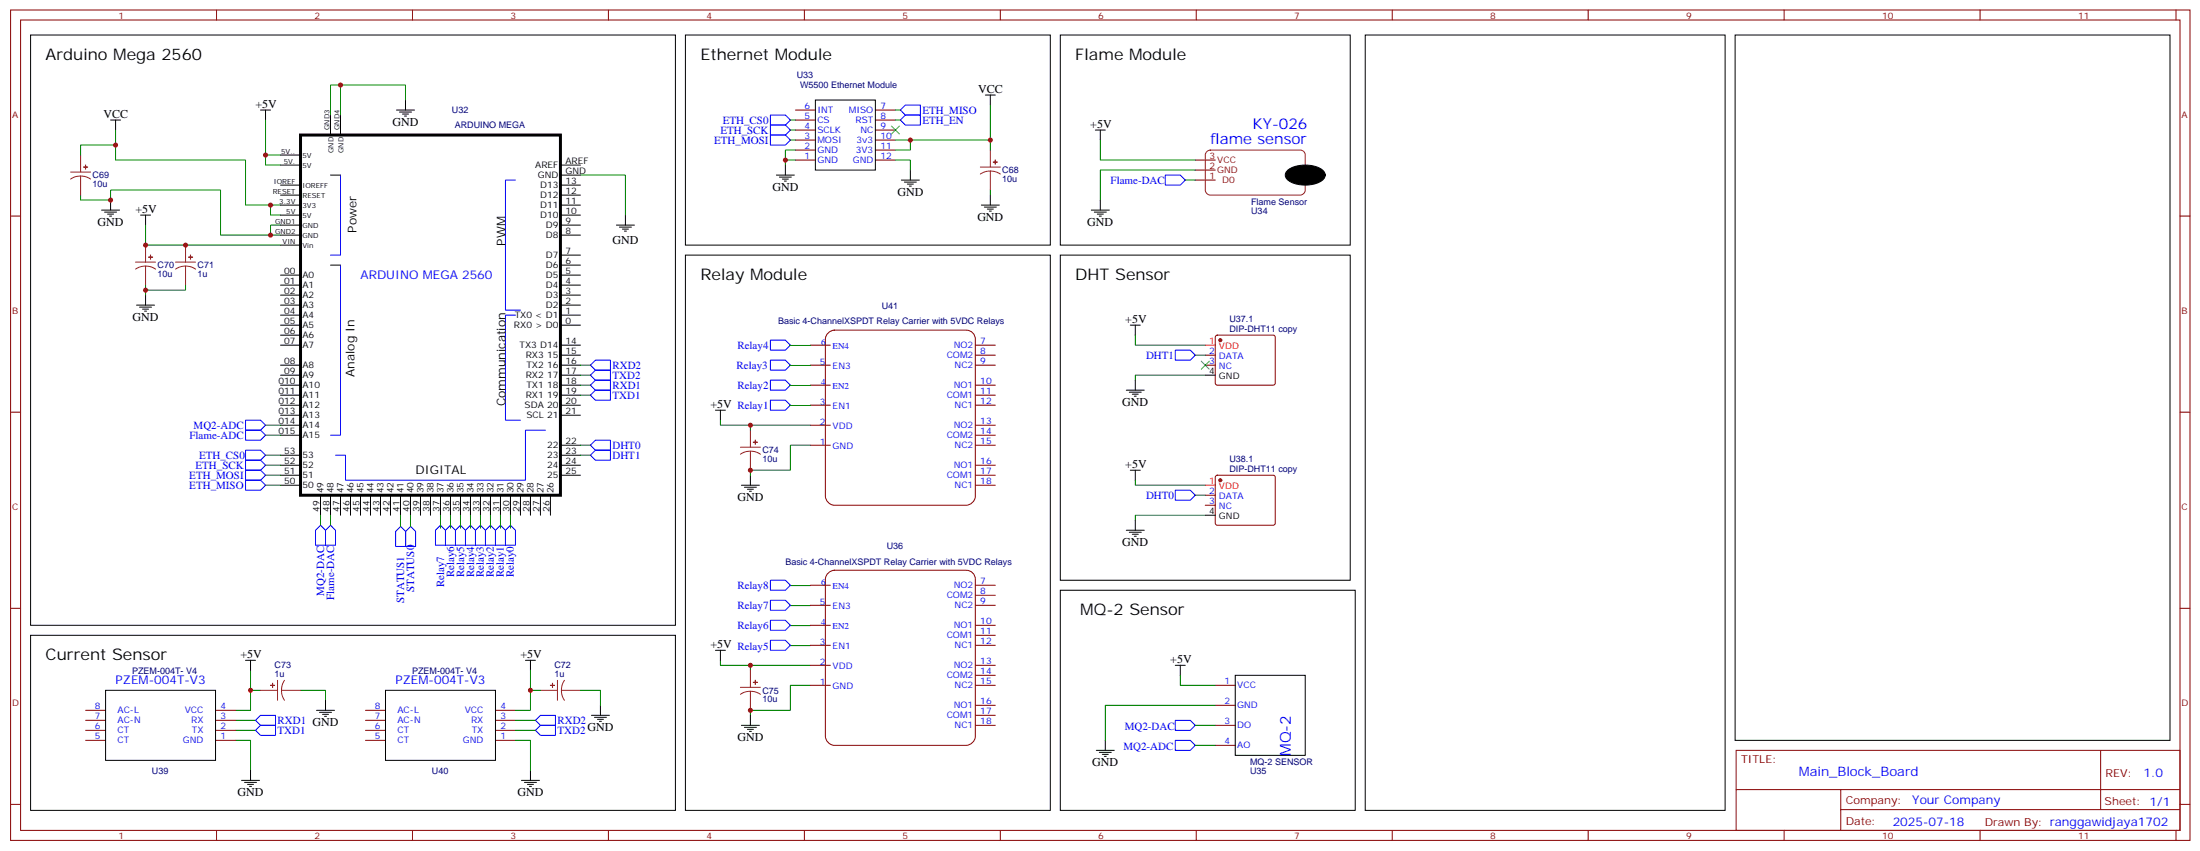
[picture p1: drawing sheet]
<svg xmlns="http://www.w3.org/2000/svg" width="776mm" height="300mm" viewBox="0 0 776 300" stroke-linecap="round" stroke-linejoin="round" font-family="sans-serif">
<g fill="none" stroke="#870000" stroke-width=".35">
<path d="M3.7 3.5h769.1v292.8h-769.1zM7.3 7.1h762v285.7h-762zM76.4 3.5v3.6M145.6 3.5v3.6M214.7 3.5v3.6M283.8 3.5v3.6M353 3.5v3.6M422.1 3.5v3.6M491.3 3.5v3.6M560.4 3.5v3.6M629.6 3.5v3.6M698.7 3.5v3.6"/>
<path d="M767.9 3.5v3.6M280.7 38.8h7M308.9 38.8h7M280.7 56.4h7M280.7 52.9h7M280.7 49.4h7M280.7 45.9h7M280.7 42.3h7M308.9 56.4h7M308.9 52.9h7M308.9 49.4h7M308.9 45.9h7"/>
<path d="M308.9 42.3h7M421.8 56.4h7M421.8 60h7M3.7 76.2h3.6M421.8 63.5h7M769.3 76.2h3.5M429.1 118.4l.4-.2h19.8l.5 .2 .2 .5v16.2l-.2 .5-.5 .2h-19.8l-.5-.2-.2-.5v-16.2zM425.3 125.2h3.5M425.3 128.8h3.5M3.7 145.3h3.6M769.3 145.3h3.5M425.3 174.6h3.5"/>
<path d="M425.3 178.2h3.5M429.1 167.8l.4-.2h19.8l.5 .2 .2 .5v16.2l-.2 .5-.5 .2h-19.8l-.5-.2-.2-.5v-16.2zM3.7 214.5h3.6M769.3 214.5h3.5M30.2 250.5h7.1M30.2 254h7.1M30.2 257.5h7.1M76.1 250.5h7M76.1 254h7M76.1 257.5h7M129 250.5h7M129 254h7"/>
<path d="M129 257.5h7M174.8 250.5h7.1M174.8 254h7.1M174.8 257.5h7.1M428.8 241.7h7.1M428.8 248.7h7.1M428.8 255.8h7.1M30.2 261.1h7.1M76.1 261.1h7M129 261.1h7M174.8 261.1h7.1M428.8 262.8h7.1"/>
<path d="M612.6 264.6h156.7v28.2h-156.7zM612.7 278.4h156.4M649.5 278.4v14.1M741.3 264.6v20.9M3.7 283.6h3.6M76.4 292.8v3.5M145.6 292.8v3.5M214.7 292.8v3.5M283.8 292.8v3.5M353 292.8v3.5M422.1 292.8v3.5M491.3 292.8v3.5"/>
<path d="M560.4 292.8v3.5M629.6 292.8v3.5M649.5 285.5h119.6M698.7 292.8v3.5M767.9 292.8v3.5M769.3 283.6h3.5"/>
</g>
<g fill="none" stroke="#000" stroke-width=".35">
<path d="M10.8 12.3h227.5v208.2h-227.5zM241.9 12.3h128.7v74.1h-128.7zM91.9 38.8h3.6M93.7 38.8v3.5M139.9 38.8h6.4M141 39.5h4.2M143.1 35.3v3.5M287.7 35.3h21.2v24.7h-21.2zM347.7 33.5h3.5M349.5 33.5v3.5M39 42.3h3.5M40.8 42.3v3.6"/>
<path d="M99 58.2h7M99 54.7h7M116.6 40.6v7M120.2 40.6v7M142 40.2h2.1M142.7 40.9h.7M197.8 58.2h7M277.1 58.2v3.5M321.2 60v3.5M35.8 74.1h6.4M36.9 74.8h4.2M38 75.5h2.1"/>
<path d="M38.7 76.2h.7M39 70.6v3.5M49.6 75.8h3.5M51.4 75.8v3.6M99 79.4h7M99 75.8h7M99 72.3h7M99 68.8h7M99 65.3h7M116.6 61.7h3.6M197.8 79.4h7M197.8 75.8h7"/>
<path d="M197.8 72.3h7M197.8 68.8h7M197.8 65.3h7M197.8 61.7h7M217.5 79.4h6.4M220.7 75.8v3.6M274 61.7h6.3M275 62.4h4.3M276.1 63.1h2.1M276.8 63.9h.7M318.1 63.5h6.3M319.1 64.2h4.3"/>
<path d="M320.2 64.9h2.1M320.9 65.6h.7M346.3 72.3h6.3M347.3 73h4.3M348.4 73.7h2.1M349.1 74.4h.7M349.5 68.8v3.5M99 97h7M99 82.9h7M99 86.4h7M116.6 93.5h3.6M197.8 97h7"/>
<path d="M197.8 90h7M197.8 82.9h7M197.8 93.5h7M218.6 80.1h4.2M219.6 80.8h2.2M220.3 81.5h.8M48.2 107.6h6.3M49.2 108.3h4.3M50.3 109h2.1M51 109.7h.7M51.4 104.1v3.5M99 100.5h7"/>
<path d="M99 104.1h7M99 107.6h7M99 111.1h7M99 114.7h7M99 118.2h7M197.8 100.5h7M197.8 104.1h7M197.8 107.6h7M197.8 111.1h7M197.8 114.7h7M99 121.7h7M99 128.8h7"/>
<path d="M99 132.3h7M99 135.8h7M99 139.3h7M197.8 121.7h7M197.8 128.8h7M197.8 132.3h7M197.8 135.8h7M197.8 139.3h7M197.8 125.2h7M425.3 132.3h3.5M99 142.9h7M99 146.4h7"/>
<path d="M99 149.9h7M99 153.5h7M197.8 142.9h7M197.8 146.4h7M197.8 157h7M99 164h7M99 160.5h7M99 167.6h7M99 171.1h7M113.1 174.6v7.1M116.6 174.6v7.1M120.2 174.6v7.1"/>
<path d="M123.7 174.6v7.1M127.2 174.6v7.1M130.7 174.6v7.1M134.3 174.6v7.1M137.8 174.6v7.1M141.3 174.6v7.1M144.9 174.6v7.1M148.4 174.6v7.1M151.9 174.6v7.1M155.4 174.6v7.1M159 174.6v7.1M162.5 174.6v7.1"/>
<path d="M166 174.6v7.1M169.5 174.6v7.1M173.1 174.6v7.1M176.6 174.6v7.1M180.1 174.6v7.1M183.7 174.6v7.1M187.2 174.6v7.1M190.7 174.6v7.1M194.2 174.6v7.1M197.8 164h7M197.8 160.5h7M197.8 167.6h7"/>
<path d="M425.3 181.7h3.5M86.6 232.8h3.6M88.4 232.8v3.6M185.4 232.8h3.5M187.2 232.8v3.6M435.9 238.1h24.7v28.2h-24.7zM37.3 243.4h38.8v24.7h-38.8zM111.7 250.5h6.3M112.7 251.2h4.3M113.8 251.9h2.1M114.5 252.6h.7M114.9 246.9v3.6"/>
<path d="M136 243.4h38.8v24.7h-38.8zM208.7 252.2h6.4M209.8 252.9h4.2M210.8 253.6h2.1M211.5 254.4h.7M211.9 248.7v3.5M85.2 275.2h6.4M86.3 275.9h4.2M87.3 276.6h2.2M88.1 277.3h.7M88.4 271.6v3.6M184 275.2h6.4"/>
<path d="M185.1 275.9h4.2M186.1 276.6h2.1M186.8 277.3h.7M187.2 271.6v3.6"/>
</g>
<path d="M106 47.6h91.8v127h-91.8z" fill="none" stroke="#000" stroke-width="1.1"/>
<g fill="none" stroke="#00f" stroke-width=".35">
<path d="M317.7 38.8l1.8-1.8h5.3v3.6h-5.3zM271.9 44.1h5.2l1.8 1.8-1.8 1.7h-5.2zM271.9 40.6h5.2l1.8 1.7-1.8 1.8h-5.2zM271.9 47.6h5.2l1.8 1.8-1.8 1.8h-5.2zM317.7 42.3l1.8-1.7h5.3v3.5h-5.3zM120.2 61.7v28.3h-3.6M181.9 63.5h-3.5v45.9h5.3M120.2 93.5v60h-3.6M181.9 111.1h-3.5v37.1h5.3M208.4 139.3l1.7-1.7h5.3v3.5h-5.3zM208.4 135.8l1.7-1.7h5.3v3.5h-5.3zM208.4 132.3l1.7-1.8h5.3v3.6h-5.3z"/>
<path d="M208.4 128.8l1.7-1.8h5.3v3.5h-5.3zM86.6 158.7h5.3l1.8 1.8-1.8 1.8h-5.3zM86.6 151.7h5.3l1.8 1.8-1.8 1.7h-5.3zM86.6 148.2h5.3l1.8 1.7-1.8 1.8h-5.3zM192.5 151.7h-7.1v17.6h-63.5v-8.8h-3.5M208.4 157l1.7-1.8h5.3v3.5h-5.3zM86.6 165.8h5.3l1.8 1.8-1.8 1.7h-5.3zM86.6 169.3h5.3l1.8 1.8-1.8 1.8h-5.3zM86.6 162.3h5.3l1.8 1.7-1.8 1.8h-5.3zM208.4 160.5l1.7-1.8h5.3v3.6h-5.3zM113.1 185.2l1.8 1.8v5.3h-3.6v-5.3zM116.6 185.2l1.8 1.8v5.3h-3.5v-5.3z"/>
<path d="M141.4 185.6l1.7 1.8v5.3h-3.5v-5.3zM144.9 185.6l1.8 1.8v5.3h-3.6v-5.3zM155.4 185.2l1.8 1.8v5.3h-3.5v-5.3zM159 185.2l1.7 1.8v5.3h-3.5v-5.3zM162.5 185.2l1.8 1.8v5.3h-3.6v-5.3zM166 185.2l1.8 1.8v5.3h-3.5v-5.3zM169.5 185.2l1.8 1.8v5.3h-3.5v-5.3zM173.1 185.2l1.7 1.8v5.3h-3.5v-5.3zM176.6 185.2l1.8 1.8v5.3h-3.6v-5.3zM180.1 185.2l1.8 1.8v5.3h-3.5v-5.3zM91.9 255.8h5.3v3.5h-5.3l-1.7-1.8zM91.9 252.2h5.3v3.6h-5.3l-1.7-1.8z"/>
<path d="M190.7 252.2h5.3v3.6h-5.3l-1.8-1.8zM190.7 255.8h5.3v3.5h-5.3l-1.8-1.8z"/>
</g>
<g fill="none" stroke="#008700" stroke-width=".35">
<path d="M120.2 30v10.6M143.1 35.3v-5.3h-26.5v10.6M315.9 38.8h1.8M349.5 37v12.4h-33.6M40.8 45.9v10.5h45.8v15.9h12.4M40.8 51.2h-12.4v3.5M93.7 42.3v15.9h5.3M93.7 54.7h5.3M277.1 56.4h3.6M278.9 42.3h1.8M278.9 45.9h1.8M278.9 49.4h1.8"/>
<path d="M280.7 52.9h-3.6v5.3M315.9 56.4h5.3v3.6M315.9 42.3h1.8M321.2 49.4v3.5h-5.3M349.5 49.4v3.5M28.4 68.8v1.8h10.6v-3.6h38.8v15.9h21.2M51.4 79.4v7h47.6M95.5 72.3v3.5h3.5M99 79.4h-3.5v3.5M204.8 61.7h15.9v14.1M349.5 67v1.8M51.4 100.5v3.6"/>
<path d="M65.5 100.5v1.8h-14.1M204.8 128.8h3.6M204.8 135.8h3.6M204.8 139.3h3.6M204.8 132.3h3.6M93.7 153.5h5.3M93.7 149.9h5.3M204.8 157h3.6M93.7 160.5h5.3M93.7 167.6h5.3M93.7 171.1h5.3M93.7 164h5.3"/>
<path d="M204.8 160.5h3.6M113.1 181.7v3.5M116.6 181.7v3.5M141.3 181.7l.1 3.9M144.9 181.7v3.9M155.4 181.7v4.5M159 181.7v4.5M162.5 181.7v4.5M166 181.7v4.5M169.5 181.7l.1 4.5M173.1 181.7v4.5M176.6 181.7v4.5"/>
<path d="M180.1 181.7v4.5M88.4 236.4v14.1h-5.3M187.2 236.4v14.1h-5.3M83.1 257.5h7.1M83.1 254h7.1M88.4 243.4h3.5M106 243.4h8.9v3.5M181.9 257.5h7M181.9 254h7M187.2 243.4h3.5M204.8 243.4h7.1v5.3M83.1 261.1h5.3v10.5"/>
<path d="M181.9 261.1h5.3v10.5"/>
</g>
<path d="M314.5 44.5l2.9 2.8M317.4 44.5l-2.9 2.8" fill="none" stroke="#3c3" stroke-width=".35"/>
<g fill="none" stroke="#8c2424" stroke-width=".35">
<path d="M28.4 54.7v6M345.9 58.9h7.1M349.5 52.9v6M425.9 53.4l1.2-.5 32.2 .1 1 .8 .3 .9-.1 12.8-.5 .8-1.2 .5-32.2-.1-.8-.5-.5-1.2v-12.3zM24.9 60.7h7.1M28.4 62.1l-1.8 .2-1.7 .8M28.4 62.1l1.9 .2 1.7 .8M28.4 62.1v6.7M349.5 60.3l-1.9 .3-1.7 .8M349.5 60.3l1.8 .3 1.7 .8M349.5 60.3v6.7M47.8 92.4h7.1"/>
<path d="M51.4 93.8l-1.9 .3-1.7 .8M51.4 93.8l1.8 .3 1.7 .8M51.4 86.4v6M51.4 93.8v6.7M61.9 92.4h7.1M65.5 93.8l-1.9 .3-1.7 .8M65.5 93.8l1.8 .3 1.7 .8M65.5 86.4v6M65.5 93.8v6.7M97.9 239.9v7M100.4 239.9l-.8 1.7-.3 1.8M196.7 239.9v7"/>
<path d="M199.2 239.9l-.8 1.7-.3 1.8M91.9 243.4h6M99.3 243.4l.3 1.9 .8 1.6M99.3 243.4h6.7M190.7 243.4h6M198.1 243.4l.3 1.9 .8 1.6M198.1 243.4h6.7"/>
</g>
<g fill="#8c2424" stroke="#8c2424" stroke-width=".35">
<path d="M350.5 57.2h1.4z"/>
<path d="M351.2 56.4v1.5z"/>
<path d="M29.5 58.9h1.4z"/>
<path d="M30.2 58.2v1.4z"/>
<path d="M52.4 90.7h1.4z"/>
<path d="M53.1 90v1.4z"/>
<path d="M66.5 90.7h1.4z"/>
<path d="M67.2 90v1.4z"/>
<path d="M194.9 240.9l.1 1.5z"/>
<path d="M194.2 241.7h1.5z"/>
<path d="M96.2 240.9v1.5z"/>
<path d="M95.5 241.7h1.4z"/>
</g>
<path d="M454.3 60.1a11.3 11.3 0 0 1 12.6 0 2.41 2.41 0 0 1 .6 2.5 2.41 2.41 0 0 1-1.9 1.6 11.6 11.6 0 0 1-11.3-.8 2.06 2.06 0 0 1 0-3.3z" fill="#000" stroke="#000" stroke-width=".35"/>
<g fill="#870000" stroke="#870000" stroke-width=".35">
<circle cx="430.6" cy="119.9" r=".53"/>
<circle cx="430.6" cy="169.3" r=".53"/>
</g>
<path d="M425.3 121.7h3.5M425.3 171.1h3.5" fill="none" stroke="#f00" stroke-width=".35"/>
<path d="M292.1 117.6a3.4 3.4 0 0 1 2.3-1.2h46.6a3.2 3.2 0 0 1 3.2 3.2v55.4a3.4 3.4 0 0 1-3.2 3.2h-46.6a3.4 3.4 0 0 1-3.1-3.2v-55.4l.1-.7z" fill="#fff" stroke="#870000" stroke-width=".35"/>
<g fill="none" stroke="#870000" stroke-width=".35">
<path d="M286 135.8h7M286 121.7h7M286 128.8h7M344.2 135.8h7M344.2 121.7h7M344.2 125.2h7M344.2 128.8h7M344.2 139.3h7M286 142.9h7M286 149.9h7M286 157h7M344.2 142.9h7"/>
<path d="M344.2 149.9h7M344.2 157h7M344.2 153.5h7M344.2 171.1h7M344.2 167.6h7M344.2 164h7"/>
</g>
<g fill="none" stroke="#000" stroke-width=".35">
<path d="M252.4 144.6h3.6M254.2 144.6v3.6M261.6 171.1h6.4M262.7 171.8h4.2M263.7 172.5h2.2M264.4 173.2h.7M264.8 167.6v3.5M252.4 229.3h3.6M254.2 229.3v3.5M261.6 255.8h6.4M262.7 256.5h4.2M263.7 257.2h2.2"/>
<path d="M264.4 257.9h.7M264.8 252.2v3.6"/>
</g>
<g fill="none" stroke="#008700" stroke-width=".35">
<path d="M286 135.8l-7.4 .1M286 128.8l-7.4 .1M286 121.7l-7.4 .1M254.2 148.2v1.7h31.8M264.8 149.9v1.8M286 157h-7.1v8.8h-14.1v1.8M286 142.9l-7.4 .1M286 206.4l-7.4 .1M286 213.4l-7.4 .1M254.2 232.8v1.8h31.8M264.8 234.6v1.8M286 220.5l-7.4 .1"/>
<path d="M286 227.5l-7.4 .1M286 241.7h-7.1v8.8h-14.1v1.7"/>
</g>
<path d="M261.3 157.7h7M264.8 159.1l-1.9 .2-1.6 .9M264.8 159.1l1.8 .2 1.7 .9M264.8 151.7v6M264.8 159.1v6.7M264.8 236.4v6M261.3 242.4h7M264.8 243.8l-1.9 .2-1.6 .8M264.8 243.8l1.8 .2 1.7 .8M264.8 243.8v6.7" fill="none" stroke="#8c2424" stroke-width=".35"/>
<g fill="#8c2424" stroke="#8c2424" stroke-width=".35">
<path d="M265.9 155.9l1.4 .1z"/>
<path d="M266.5 155.2l.1 1.4z"/>
<path d="M265.9 240.6h1.4z"/>
<path d="M266.5 239.9l.1 1.4z"/>
</g>
<path d="M271.9 119.9h5.2l1.8 1.8-1.8 1.8h-5.2zM271.9 134.1h5.2l1.8 1.7-1.8 1.8h-5.2zM271.9 127h5.2l1.8 1.8-1.8 1.7h-5.2zM271.9 141.1h5.2l1.8 1.8-1.8 1.7h-5.2zM271.9 204.6h5.2l1.8 1.8-1.8 1.7h-5.2zM271.9 211.7h5.2l1.8 1.7-1.8 1.8h-5.2zM271.9 218.7h5.2l1.8 1.8-1.8 1.7h-5.2zM271.9 225.8h5.2l1.8 1.7-1.8 1.8h-5.2z" fill="none" stroke="#00f" stroke-width=".35"/>
<path d="M292.1 202.3a3.4 3.4 0 0 1 2.3-1.2h46.6a3.2 3.2 0 0 1 3.2 3.2v55.3a3.4 3.4 0 0 1-3.2 3.2h-46.6a3.4 3.4 0 0 1-3.1-3.2v-55.3l.1-.8z" fill="#fff" stroke="#870000" stroke-width=".35"/>
<g fill="none" stroke="#870000" stroke-width=".35">
<path d="M286 206.4h7M286 213.4h7M344.2 206.4h7M344.2 209.9h7M344.2 213.4h7M286 220.5h7M286 227.5h7M286 234.6h7M344.2 220.5h7M344.2 227.5h7M344.2 234.6h7M344.2 238.1h7"/>
<path d="M344.2 224h7M286 241.7h7M344.2 241.7h7M344.2 255.8h7M344.2 252.2h7M344.2 248.7h7"/>
</g>
<path d="M411.2 61.7h5.3l1.8 1.8-1.8 1.8h-5.3zM414.7 123.5h5.3l1.8 1.7-1.8 1.8h-5.3zM414.7 172.9h5.3l1.8 1.7-1.8 1.8h-5.3zM414.7 254h5.3l1.8 1.8-1.8 1.7h-5.3zM414.7 261.1h5.3l1.8 1.7-1.8 1.8h-5.3z" fill="none" stroke="#00f" stroke-width=".35"/>
<g fill="none" stroke="#008700" stroke-width=".35">
<path d="M388.3 49.4v7h33.5M421.8 60h-33.5v10.6M418.3 63.5h3.5M400.6 118.2v3.5h24.7M421.8 125.2h3.5M425.3 132.3h-24.7v1.8M400.6 169.3v1.8h24.7M421.8 174.6h3.5M425.3 181.7h-24.7v1.7M416.5 238.1v3.6h12.3M421.8 255.8h7M428.8 248.7h-38.8v12.4"/>
<path d="M421.8 262.8h7"/>
</g>
<g fill="none" stroke="#000" stroke-width=".35">
<path d="M374.2 12.3h102.3v74.1h-102.3zM481.8 12.3h127v273.5h-127zM612.3 12.3h153.4v248.8h-153.4zM386.5 45.9h3.5M388.3 45.9v3.5M385.1 74.1h6.3M386.2 74.8h4.2M387.2 75.5h2.1M387.9 76.2h.7M388.3 70.6v3.5M241.9 90h128.7v195.8h-128.7zM374.2 90h102.3v114.6h-102.3z"/>
<path d="M398.9 114.7h3.5M400.6 114.7v3.5M397.4 137.6h6.4M398.5 138.3h4.2M399.6 139h2.1M400.3 139.7h.7M400.6 134.1v3.5M398.9 165.8h3.5M400.6 165.8v3.5M397.4 187h6.4M398.5 187.7h4.2M399.6 188.4h2.1"/>
<path d="M400.3 189.1h.7M400.6 183.4v3.6M374.2 208.1h104v77.6h-104zM10.8 224h227.5v61.7h-227.5zM414.7 234.6h3.6M416.5 234.6v3.5M386.9 264.6h6.3M387.9 265.3h4.2M389 266h2.1M389.7 266.7h.7M390 261.1v3.5"/>
</g>
<path d="M423.9 127.4l2.8 2.8M426.7 127.4l-2.8 2.8" fill="none" stroke="#3c3" stroke-width=".35"/>
<g fill="#c00">
<circle cx="277.1" cy="56.4" r=".88"/>
<circle cx="321.2" cy="49.4" r=".88"/>
<circle cx="349.5" cy="49.4" r=".88"/>
<circle cx="120.2" cy="30" r=".88"/>
<circle cx="40.8" cy="51.2" r=".88"/>
<circle cx="39" cy="70.6" r=".88"/>
<circle cx="95.5" cy="72.3" r=".88"/>
<circle cx="95.5" cy="82.9" r=".88"/>
<circle cx="65.5" cy="86.4" r=".88"/>
<circle cx="51.4" cy="86.4" r=".88"/>
<circle cx="51.4" cy="102.3" r=".88"/>
<circle cx="93.7" cy="54.7" r=".88"/>
<circle cx="187.2" cy="243.4" r=".88"/>
<circle cx="88.4" cy="243.4" r=".88"/>
<circle cx="264.8" cy="165.8" r=".88"/>
<circle cx="264.8" cy="149.9" r=".88"/>
<circle cx="264.8" cy="234.6" r=".88"/>
<circle cx="264.8" cy="250.5" r=".88"/>
</g>
<g font-size="5.6">
<text x="16.1" y="21.2">Arduino Mega 2560</text>
<text x="247.2" y="21.2">Ethernet Module</text>
<text x="379.4" y="21.2">Flame Module</text>
<text x="247.2" y="98.8">Relay Module</text>
<text x="379.4" y="98.8">DHT Sensor</text>
<text x="381.2" y="217">MQ-2 Sensor</text>
<text x="16.1" y="232.8">Current Sensor</text>
</g>
<g font-size="5.3" fill="#00f">
<text x="442" y="45.6">KY-026</text>
<text x="427.1" y="50.9">flame sensor</text>
<text x="455.5" y="266.6" transform="rotate(-90 455.5 266.6)">MQ-2</text>
</g>
<text font-size="4.6" fill="#00f" x="634.7" y="273.6">Main_Block_Board</text>
<g font-size="4.2">
<text x="345.2" y="32.8">VCC</text>
<text x="36.5" y="41.6">VCC</text>
<text x="90.2" y="38.1">+5V</text>
<text x="138.5" y="44.5">GND</text>
<text x="384.7" y="45.2">+5V</text>
<text x="272.6" y="67.4">GND</text>
<text x="316.7" y="69.1">GND</text>
<text x="47.8" y="75.1">+5V</text>
<text x="344.9" y="78">GND</text>
<text x="34.4" y="79.7">GND</text>
<text x="125.8" y="82" transform="rotate(-90 125.8 82)">Power</text>
<text x="383.7" y="79.7">GND</text>
<text x="178.3" y="86.6" transform="rotate(-90 178.3 86.6)">PWM</text>
<text x="216.1" y="86.1">GND</text>
<text x="46.8" y="113.2">GND</text>
<text x="397.1" y="113.9">+5V</text>
<text x="125.1" y="132.9" transform="rotate(-90 125.1 132.9)">Analog In</text>
<text x="178.3" y="143.2" transform="rotate(-90 178.3 143.2)">Communication</text>
<text x="250.7" y="143.9">+5V Relay1</text>
<text x="396" y="143.2">GND</text>
<text x="146.6" y="167.1">DIGITAL</text>
<text x="397.1" y="165.1">+5V</text>
<text x="260.2" y="176.7">GND</text>
<text x="396" y="192.6">GND</text>
<text x="84.9" y="232.1">+5V</text>
<text x="183.7" y="232.1">+5V</text>
<text x="250.7" y="228.6">+5V Relay5</text>
<text x="413" y="233.9">+5V</text>
<text x="260.2" y="261.4">GND</text>
<text x="385.4" y="270.2">GND</text>
<text x="83.8" y="280.8">GND</text>
<text x="182.6" y="280.8">GND</text>
</g>
<g font-size="4.2" fill="#00f">
<text x="127.2" y="98.3">ARDUINO MEGA 2560</text>
<text x="40.8" y="241.3">PZEM-004T-V3</text>
<text x="139.6" y="241.3">PZEM-004T-V3</text>
<text x="756.4" y="273.8">1.0</text>
<text x="674.8" y="283.4">Your Company</text>
<text x="667.9" y="291.2">2025-07-18</text>
</g>
<g font-size="3.9" fill="#00f">
<text x="325.5" y="40.1">ETH_MISO</text>
<text x="254.2" y="47.1">ETH_SCK</text>
<text x="255" y="43.6">ETH_CS0</text>
<text x="325.5" y="43.6">ETH_EN</text>
<text x="252" y="50.6">ETH_MOSI</text>
<text x="391.9" y="65.1">Flame-DAC</text>
<text x="260.2" y="123">Relay4</text>
<text x="216.1" y="130">RXD2</text>
<text x="259.9" y="130.1">Relay3</text>
<text x="404.4" y="126.5">DHT1</text>
<text x="216.1" y="137.1">RXD1</text>
<text x="216.1" y="133.6">TXD2</text>
<text x="260.2" y="137.1">Relay2</text>
<text x="216.1" y="140.6">TXD1</text>
<text x="66.8" y="154.7">Flame-ADC</text>
<text x="68.3" y="151.2">MQ2-ADC</text>
<text x="70.3" y="161.7">ETH_CS0</text>
<text x="216.1" y="158.3">DHT0</text>
<text x="216.1" y="161.8">DHT1</text>
<text x="69" y="165.3">ETH_SCK</text>
<text x="66.8" y="168.8">ETH_MOSI</text>
<text x="66.8" y="172.4">ETH_MISO</text>
<text x="404.4" y="175.9">DHT0</text>
<text x="160.2" y="203.6" transform="rotate(-90 160.2 203.6)">Relay6</text>
<text x="163.7" y="203.6" transform="rotate(-90 163.7 203.6)">Relay5</text>
<text x="167.3" y="203.6" transform="rotate(-90 167.3 203.6)">Relay4</text>
<text x="170.8" y="203.6" transform="rotate(-90 170.8 203.6)">Relay3</text>
<text x="174.3" y="203.6" transform="rotate(-90 174.3 203.6)">Relay2</text>
<text x="177.8" y="203.6" transform="rotate(-90 177.8 203.6)">Relay1</text>
<text x="181.4" y="203.6" transform="rotate(-90 181.4 203.6)">Relay0</text>
<text x="146.2" y="208.8" transform="rotate(-90 146.2 208.8)">STATUS0</text>
<text x="156.7" y="207.2" transform="rotate(-90 156.7 207.2)">Relay7</text>
<text x="260.2" y="207.6">Relay8</text>
<text x="114.4" y="210.1" transform="rotate(-90 114.4 210.1)">MQ2-DAC</text>
<text x="117.9" y="211.6" transform="rotate(-90 117.9 211.6)">Flame-DAC</text>
<text x="142.7" y="212.7" transform="rotate(-90 142.7 212.7)">STATUS1</text>
<text x="260.2" y="214.7">Relay7</text>
<text x="260.2" y="221.8">Relay6</text>
<text x="97.9" y="255.3">RXD1 GND</text>
<text x="196.7" y="255.3">RXD2</text>
<text x="396.9" y="257.3">MQ2-DAC</text>
<text x="97.9" y="258.8">TXD1</text>
<text x="196.7" y="258.8">TXD2GND</text>
<text x="396.4" y="264.4">MQ2-ADC</text>
</g>
<g font-size="3.9" fill="#800">
<text x="614.4" y="269.2">TITLE:</text>
<text x="743" y="273.8">REV:</text>
<text x="651.3" y="283.4">Company:</text>
<text x="742.7" y="284">Sheet: 1/1</text>
<text x="651.3" y="291">Date:</text>
<text x="700.3" y="291.1">Drawn By: ranggawidjaya1702</text>
</g>
<g font-size="3.2" fill="#800">
<text x="41.8" y="6.5">1</text>
<text x="111" y="6.5">2</text>
<text x="180.1" y="6.5">3</text>
<text x="249.3" y="6.5">4</text>
<text x="318.4" y="6.5">5</text>
<text x="387.6" y="6.5">6</text>
<text x="456.7" y="6.5">7</text>
<text x="525.9" y="6.5">8</text>
<text x="595" y="6.5">9</text>
<text x="664.1" y="6.5">10</text>
<text x="733.3" y="6.5">11</text>
<text x="4.3" y="41.6">A</text>
<text x="769.8" y="41.6">A</text>
<text x="426.8" y="56.1">3</text>
<text x="426.8" y="59.6">2</text>
<text x="429.5" y="57.5">VCC</text>
<text x="426.8" y="63.1">1</text>
<text x="429.5" y="61">GND</text>
<text x="431.3" y="64.6">D0</text>
<text x="4.3" y="110.8">B</text>
<text x="769.8" y="110.8">B</text>
<text x="4.3" y="179.9">C</text>
<text x="769.8" y="179.9">C</text>
<text x="4.3" y="249.1">D</text>
<text x="769.8" y="249.1">D</text>
<text x="41.8" y="295.8">1</text>
<text x="111" y="295.8">2</text>
<text x="180.1" y="295.8">3</text>
<text x="249.3" y="295.8">4</text>
<text x="318.4" y="295.8">5</text>
<text x="387.6" y="295.8">6</text>
<text x="456.7" y="295.8">7</text>
<text x="525.9" y="295.8">8</text>
<text x="595" y="295.8">9</text>
<text x="664.1" y="295.8">10</text>
<text x="733.3" y="295.8">11</text>
</g>
<g font-size="3.2" fill="#000080">
<text x="281.2" y="27.6">U33</text>
<text x="282.3" y="31.1">W5500 Ethernet Module</text>
<text x="159.5" y="40">U32</text>
<text x="160.5" y="45.2">ARDUINO MEGA</text>
<text x="32.7" y="62.9">C69</text>
<text x="353.7" y="64.3">10u</text>
<text x="353.7" y="61.1">C68</text>
<text x="32.7" y="66">10u</text>
<text x="441.5" y="72.3">Flame Sensor</text>
<text x="441.5" y="75.5">U34</text>
<text x="55.6" y="94.6">C70</text>
<text x="69.7" y="94.6">C71</text>
<text x="55.6" y="97.8">10u</text>
<text x="69.7" y="97.8">1u</text>
<text x="311.2" y="108.8">U41</text>
<text x="433.8" y="113.7">U37.1</text>
<text x="274.5" y="114.1">Basic 4-ChannelXSPDT Relay Carrier with 5VDC Relays</text>
<text x="433.8" y="116.9">DIP-DHT11 copy</text>
<text x="269" y="159.9">C74</text>
<text x="269" y="163">10u</text>
<text x="433.8" y="166.3">DIP-DHT11 copy</text>
<text x="433.8" y="163.1">U38.1</text>
<text x="312.9" y="193.5">U36</text>
<text x="277.1" y="199.3">Basic 4-ChannelXSPDT Relay Carrier with 5VDC Relays</text>
<text x="46.6" y="237.5">PZEM-004T- V4</text>
<text x="96.9" y="238.8">1u</text>
<text x="96.9" y="235.7">C73</text>
<text x="145.4" y="237.5">PZEM-004T- V4</text>
<text x="195.7" y="238.8">1u</text>
<text x="195.7" y="235.7">C72</text>
<text x="269" y="244.6">C75</text>
<text x="269" y="247.7">10u</text>
<text x="441.1" y="269.9">MQ-2 SENSOR</text>
<text x="53.6" y="272.8">U39</text>
<text x="152.4" y="272.8">U40</text>
<text x="441.1" y="273.1">U35</text>
</g>
<g font-size="3.2" fill="#00f">
<text x="283.9" y="42">5</text>
<text x="283.9" y="38.5">6</text>
<text x="288.4" y="39.9">INT</text>
<text x="299.5" y="39.9">MISO</text>
<text x="310.7" y="38.5">7</text>
<text x="310.7" y="42">8</text>
<text x="283.9" y="45.5">4</text>
<text x="288.4" y="46.9">SCLK</text>
<text x="288.4" y="43.4">CS</text>
<text x="301.9" y="43.4">RST</text>
<text x="303.6" y="46.9">NC</text>
<text x="310.7" y="45.5">9</text>
<text x="283.9" y="52.6">2</text>
<text x="283.9" y="49">3</text>
<text x="288.4" y="54">GND</text>
<text x="288.4" y="50.4">MOSI</text>
<text x="302" y="54">3V3</text>
<text x="302.3" y="50.4">3v3</text>
<text x="310.7" y="49">10</text>
<text x="310.7" y="52.6">11</text>
<text x="283.9" y="56.1">1</text>
<text x="288.4" y="57.5">GND</text>
<text x="300.9" y="57.5">GND</text>
<text x="310.7" y="56.1">12</text>
<text x="289.8" y="121.5">6</text>
<text x="293.8" y="122.9">EN4</text>
<text x="336.6" y="122.8">NO2</text>
<text x="345.9" y="121.4">7</text>
<text x="345.9" y="124.9">8</text>
<text x="426.6" y="124.9">2</text>
<text x="289.3" y="128.6">5</text>
<text x="293.8" y="130">EN3</text>
<text x="334.1" y="126.3">COM2</text>
<text x="336.9" y="129.8">NC2</text>
<text x="345.9" y="128.4">9</text>
<text x="426.6" y="128.4">3</text>
<text x="430.1" y="126.6">DATA</text>
<text x="430.1" y="130.2">NC</text>
<text x="289.8" y="135.6">4</text>
<text x="293.8" y="137">EN2</text>
<text x="336.6" y="136.9">NO1</text>
<text x="345.9" y="135.5">10</text>
<text x="289.3" y="142.7">3</text>
<text x="334.1" y="140.4">COM1</text>
<text x="336.9" y="143.9">NC1</text>
<text x="345.9" y="139">11</text>
<text x="345.9" y="142.5">12</text>
<text x="289.3" y="149.7">2</text>
<text x="293.8" y="144.1">EN1</text>
<text x="345.9" y="149.6">13</text>
<text x="293.8" y="151.1">VDD</text>
<text x="334.1" y="154.5">COM2</text>
<text x="336.6" y="151">NO2</text>
<text x="345.9" y="153.1">14</text>
<text x="289.3" y="156.8">1</text>
<text x="293.8" y="158.2">GND</text>
<text x="336.9" y="158">NC2</text>
<text x="345.9" y="156.6">15</text>
<text x="336.6" y="165.1">NO1</text>
<text x="345.9" y="167.2">17</text>
<text x="345.9" y="163.7">16</text>
<text x="334.1" y="168.6">COM1</text>
<text x="336.9" y="172.2">NC1</text>
<text x="345.9" y="170.7">18</text>
<text x="426.6" y="174.3">2</text>
<text x="426.6" y="177.8">3</text>
<text x="430.1" y="176">DATA</text>
<text x="430.1" y="179.6">NC</text>
<text x="289.8" y="206.2">6</text>
<text x="293.8" y="207.6">EN4</text>
<text x="336.6" y="207.4">NO2</text>
<text x="345.9" y="206">7</text>
<text x="345.9" y="209.5">8</text>
<text x="289.3" y="213.2">5</text>
<text x="293.8" y="214.6">EN3</text>
<text x="334.1" y="211">COM2</text>
<text x="336.9" y="214.5">NC2</text>
<text x="345.9" y="213.1">9</text>
<text x="289.8" y="220.3">4</text>
<text x="293.8" y="221.7">EN2</text>
<text x="336.6" y="221.5">NO1</text>
<text x="345.9" y="220.1">10</text>
<text x="289.3" y="227.3">3</text>
<text x="334.1" y="225.1">COM1</text>
<text x="345.9" y="223.7">11</text>
<text x="345.9" y="227.2">12</text>
<text x="293.8" y="228.8">EN1</text>
<text x="336.9" y="228.6">NC1</text>
<text x="289.3" y="234.4">2</text>
<text x="293.8" y="235.8">VDD</text>
<text x="334.1" y="239.2">COM2</text>
<text x="336.6" y="235.7">NO2</text>
<text x="345.9" y="237.8">14</text>
<text x="345.9" y="234.2">13</text>
<text x="289.3" y="241.5">1</text>
<text x="293.8" y="242.9">GND</text>
<text x="336.9" y="242.7">NC2</text>
<text x="345.9" y="241.3">15</text>
<text x="432.1" y="241.3">1</text>
<text x="436.6" y="242.7">VCC</text>
<text x="33.5" y="250.1">8</text>
<text x="41.5" y="251.5">AC-L</text>
<text x="65.2" y="251.5">VCC</text>
<text x="77.8" y="250.1">4</text>
<text x="132.3" y="250.1">8</text>
<text x="140.3" y="251.5">AC-L</text>
<text x="164" y="251.5">VCC</text>
<text x="176.6" y="250.1">4</text>
<text x="336.6" y="249.8">NO1</text>
<text x="345.9" y="251.9">17</text>
<text x="345.9" y="248.4">16</text>
<text x="432.1" y="248.4">2</text>
<text x="436.6" y="249.8">GND</text>
<text x="33.5" y="253.6">7</text>
<text x="33.5" y="257.2">6</text>
<text x="41.5" y="255.1">AC-N</text>
<text x="67.4" y="255.1">RX</text>
<text x="77.8" y="253.6">3</text>
<text x="77.8" y="257.2">2</text>
<text x="132.3" y="253.6">7</text>
<text x="132.3" y="257.2">6</text>
<text x="140.3" y="255.1">AC-N</text>
<text x="166.2" y="255.1">RX</text>
<text x="176.6" y="253.6">3</text>
<text x="176.6" y="257.2">2</text>
<text x="334.1" y="253.3">COM1</text>
<text x="336.9" y="256.8">NC1</text>
<text x="345.9" y="255.4">18</text>
<text x="432.1" y="255.4">3</text>
<text x="436.6" y="256.8">DO</text>
<text x="33.5" y="260.7">5</text>
<text x="41.5" y="258.6">CT</text>
<text x="41.5" y="262.1">CT</text>
<text x="64.5" y="262.1">GND</text>
<text x="67.7" y="258.6">TX</text>
<text x="77.8" y="260.7">1</text>
<text x="132.3" y="260.7">5</text>
<text x="140.3" y="258.6">CT</text>
<text x="140.3" y="262.1">CT</text>
<text x="163.3" y="262.1">GND</text>
<text x="166.5" y="258.6">TX</text>
<text x="176.6" y="260.7">1</text>
<text x="432.1" y="262.5">4</text>
<text x="436.6" y="263.9">AO</text>
</g>
<g font-size="3.2">
<text x="188.9" y="59.3">AREF</text>
<text x="199.5" y="57.9">AREF</text>
<text x="189.8" y="62.8">GND</text>
<text x="199.5" y="61.4">GND</text>
<text x="199.5" y="64.9">13</text>
<text x="190.6" y="66.3">D13</text>
<text x="190.6" y="69.9">D12</text>
<text x="199.5" y="72">11</text>
<text x="199.5" y="68.4">12</text>
<text x="190.6" y="76.9">D10</text>
<text x="190.6" y="73.4">D11</text>
<text x="199.5" y="75.5">10</text>
<text x="192.6" y="84">D8</text>
<text x="192.6" y="80.4">D9</text>
<text x="199.5" y="82.6">8</text>
<text x="199.5" y="79">9</text>
<text x="199.5" y="89.6">7</text>
<text x="192.6" y="91">D7</text>
<text x="192.6" y="94.5">D6</text>
<text x="199.5" y="93.1">6</text>
<text x="100.2" y="96.7">00</text>
<text x="100.2" y="100.2">01</text>
<text x="106.8" y="98.1">A0</text>
<text x="106.8" y="101.6">A1</text>
<text x="192.6" y="101.6">D4</text>
<text x="192.6" y="98.1">D5</text>
<text x="199.5" y="100.2">4</text>
<text x="199.5" y="96.7">5</text>
<text x="100.2" y="103.7">02</text>
<text x="100.2" y="107.2">03</text>
<text x="106.8" y="105.1">A2</text>
<text x="192.6" y="105.1">D3</text>
<text x="199.5" y="107.2">2</text>
<text x="199.5" y="103.7">3</text>
<text x="100.2" y="110.8">04</text>
<text x="106.8" y="108.7">A3</text>
<text x="106.8" y="112.2">A4</text>
<text x="181.6" y="112.2">TX0 &lt; D1</text>
<text x="192.6" y="108.7">D2</text>
<text x="199.5" y="110.8">1</text>
<text x="100.2" y="114.3">05</text>
<text x="100.2" y="117.8">06</text>
<text x="106.8" y="115.7">A5</text>
<text x="106.8" y="119.2">A6</text>
<text x="181.4" y="115.7">RX0 &gt; D0</text>
<text x="199.5" y="114.3">0</text>
<text x="100.2" y="121.4">07</text>
<text x="106.8" y="122.8">A7</text>
<text x="183.3" y="122.8">TX3 D14</text>
<text x="199.5" y="124.9">15</text>
<text x="199.5" y="121.4">14</text>
<text x="100.2" y="128.4">08</text>
<text x="100.2" y="131.9">09</text>
<text x="106.8" y="129.8">A8</text>
<text x="185.5" y="126.3">RX3 15</text>
<text x="185.8" y="129.8">TX2 16</text>
<text x="199.5" y="131.9">17</text>
<text x="199.5" y="128.4">16</text>
<text x="426.6" y="131.9">4</text>
<text x="98.2" y="135.5">010</text>
<text x="106.8" y="133.3">A9</text>
<text x="106.8" y="136.9">A10</text>
<text x="185.5" y="133.3">RX2 17</text>
<text x="185.8" y="136.9">TX1 18</text>
<text x="199.5" y="135.5">18</text>
<text x="430.1" y="133.7">GND</text>
<text x="98.2" y="139">011</text>
<text x="98.2" y="142.5">012</text>
<text x="106.8" y="140.4">A11</text>
<text x="106.8" y="143.9">A12</text>
<text x="185.1" y="143.9">SDA 20</text>
<text x="185.5" y="140.4">RX1 19</text>
<text x="199.5" y="142.5">20</text>
<text x="199.5" y="139">19</text>
<text x="98.2" y="146">013</text>
<text x="98.2" y="149.6">014</text>
<text x="106.8" y="147.5">A13</text>
<text x="185.8" y="147.5">SCL 21</text>
<text x="199.5" y="146">21</text>
<text x="98.2" y="153.1">015</text>
<text x="106.8" y="151">A14</text>
<text x="106.8" y="154.5">A15</text>
<text x="100.2" y="160.2">53</text>
<text x="106.8" y="161.6">53</text>
<text x="193" y="161.6">23</text>
<text x="193" y="158">22</text>
<text x="199.5" y="160.2">23</text>
<text x="199.5" y="156.6">22</text>
<text x="100.2" y="167.2">51</text>
<text x="100.2" y="163.7">52</text>
<text x="106.8" y="165.1">52</text>
<text x="193" y="165.1">24</text>
<text x="199.5" y="163.7">24</text>
<text x="199.5" y="167.2">25</text>
<text x="100.2" y="170.7">50</text>
<text x="106.8" y="168.6">51</text>
<text x="106.8" y="172.2">50</text>
<text x="114.2" y="173.9" transform="rotate(-90 114.2 173.9)">49</text>
<text x="117.7" y="173.9" transform="rotate(-90 117.7 173.9)">48</text>
<text x="121.2" y="173.9" transform="rotate(-90 121.2 173.9)">47</text>
<text x="124.7" y="173.9" transform="rotate(-90 124.7 173.9)">46</text>
<text x="128.3" y="173.9" transform="rotate(-90 128.3 173.9)">45</text>
<text x="131.8" y="173.9" transform="rotate(-90 131.8 173.9)">44</text>
<text x="135.3" y="173.9" transform="rotate(-90 135.3 173.9)">43</text>
<text x="138.9" y="173.9" transform="rotate(-90 138.9 173.9)">42</text>
<text x="142.4" y="173.9" transform="rotate(-90 142.4 173.9)">41</text>
<text x="145.9" y="173.9" transform="rotate(-90 145.9 173.9)">40</text>
<text x="149.4" y="173.9" transform="rotate(-90 149.4 173.9)">39</text>
<text x="153" y="173.9" transform="rotate(-90 153 173.9)">38</text>
<text x="156.5" y="173.9" transform="rotate(-90 156.5 173.9)">37</text>
<text x="160" y="173.9" transform="rotate(-90 160 173.9)">36</text>
<text x="163.5" y="173.9" transform="rotate(-90 163.5 173.9)">35</text>
<text x="167.1" y="173.9" transform="rotate(-90 167.1 173.9)">34</text>
<text x="170.6" y="173.9" transform="rotate(-90 170.6 173.9)">33</text>
<text x="174.1" y="173.9" transform="rotate(-90 174.1 173.9)">32</text>
<text x="177.7" y="173.9" transform="rotate(-90 177.7 173.9)">31</text>
<text x="181.2" y="173.9" transform="rotate(-90 181.2 173.9)">30</text>
<text x="184.7" y="173.9" transform="rotate(-90 184.7 173.9)">29</text>
<text x="188.2" y="173.9" transform="rotate(-90 188.2 173.9)">28</text>
<text x="191.8" y="173.9" transform="rotate(-90 191.8 173.9)">27</text>
<text x="193" y="168.6">25</text>
<text x="195.3" y="173.9" transform="rotate(-90 195.3 173.9)">26</text>
<text x="112.7" y="180.4" transform="rotate(-90 112.7 180.4)">49</text>
<text x="116.3" y="180.4" transform="rotate(-90 116.3 180.4)">48</text>
<text x="119.8" y="180.4" transform="rotate(-90 119.8 180.4)">47</text>
<text x="123.3" y="180.4" transform="rotate(-90 123.3 180.4)">46</text>
<text x="126.9" y="180.4" transform="rotate(-90 126.9 180.4)">45</text>
<text x="130.4" y="180.4" transform="rotate(-90 130.4 180.4)">44</text>
<text x="133.9" y="180.4" transform="rotate(-90 133.9 180.4)">43</text>
<text x="137.4" y="180.4" transform="rotate(-90 137.4 180.4)">42</text>
<text x="141" y="180.4" transform="rotate(-90 141 180.4)">41</text>
<text x="144.5" y="180.4" transform="rotate(-90 144.5 180.4)">40</text>
<text x="148" y="180.4" transform="rotate(-90 148 180.4)">39</text>
<text x="151.6" y="180.4" transform="rotate(-90 151.6 180.4)">38</text>
<text x="155.1" y="180.4" transform="rotate(-90 155.1 180.4)">37</text>
<text x="158.6" y="180.4" transform="rotate(-90 158.6 180.4)">36</text>
<text x="162.1" y="180.4" transform="rotate(-90 162.1 180.4)">35</text>
<text x="165.7" y="180.4" transform="rotate(-90 165.7 180.4)">34</text>
<text x="169.2" y="180.4" transform="rotate(-90 169.2 180.4)">33</text>
<text x="172.7" y="180.4" transform="rotate(-90 172.7 180.4)">32</text>
<text x="176.2" y="180.4" transform="rotate(-90 176.2 180.4)">31</text>
<text x="179.8" y="180.4" transform="rotate(-90 179.8 180.4)">30</text>
<text x="183.3" y="180.4" transform="rotate(-90 183.3 180.4)">29</text>
<text x="186.8" y="180.4" transform="rotate(-90 186.8 180.4)">28</text>
<text x="190.4" y="180.4" transform="rotate(-90 190.4 180.4)">27</text>
<text x="193.9" y="180.4" transform="rotate(-90 193.9 180.4)">26</text>
<text x="426.6" y="181.3">4</text>
<text x="430.1" y="183.1">GND</text>
</g>
<g font-size="3.2" fill="#f00">
<text x="426.6" y="121.4">1</text>
<text x="430.1" y="123.1">VDD</text>
<text x="426.6" y="170.7">1</text>
<text x="430.1" y="172.5">VDD</text>
</g>
<g font-size="2.5">
<text x="116.3" y="45.9" transform="rotate(-90 116.3 45.9)">GND3</text>
<text x="119.8" y="45.9" transform="rotate(-90 119.8 45.9)">GND4</text>
<text x="117.7" y="54" transform="rotate(-90 117.7 54)">GND</text>
<text x="121.2" y="54" transform="rotate(-90 121.2 54)">GND</text>
<text x="99.2" y="54.3">5V..</text>
<text x="100.1" y="57.9">5V.</text>
<text x="106.8" y="55.7">5V</text>
<text x="106.8" y="59.3">5V</text>
<text x="96.6" y="64.9">IOREF</text>
<text x="96.2" y="68.4">RESET</text>
<text x="98.6" y="72">3.3V</text>
<text x="106.8" y="69.9">RESET</text>
<text x="106.8" y="66.3">IOREFF</text>
<text x="101" y="75.5">5V</text>
<text x="106.8" y="76.9">5V</text>
<text x="106.8" y="73.4">3V3</text>
<text x="97" y="82.6">GND2</text>
<text x="97" y="79">GND1</text>
<text x="106.8" y="84">GND</text>
<text x="106.8" y="80.4">GND</text>
<text x="99.7" y="86.1">VIN</text>
<text x="106.8" y="87.5">Vin</text>
</g>
</svg>
